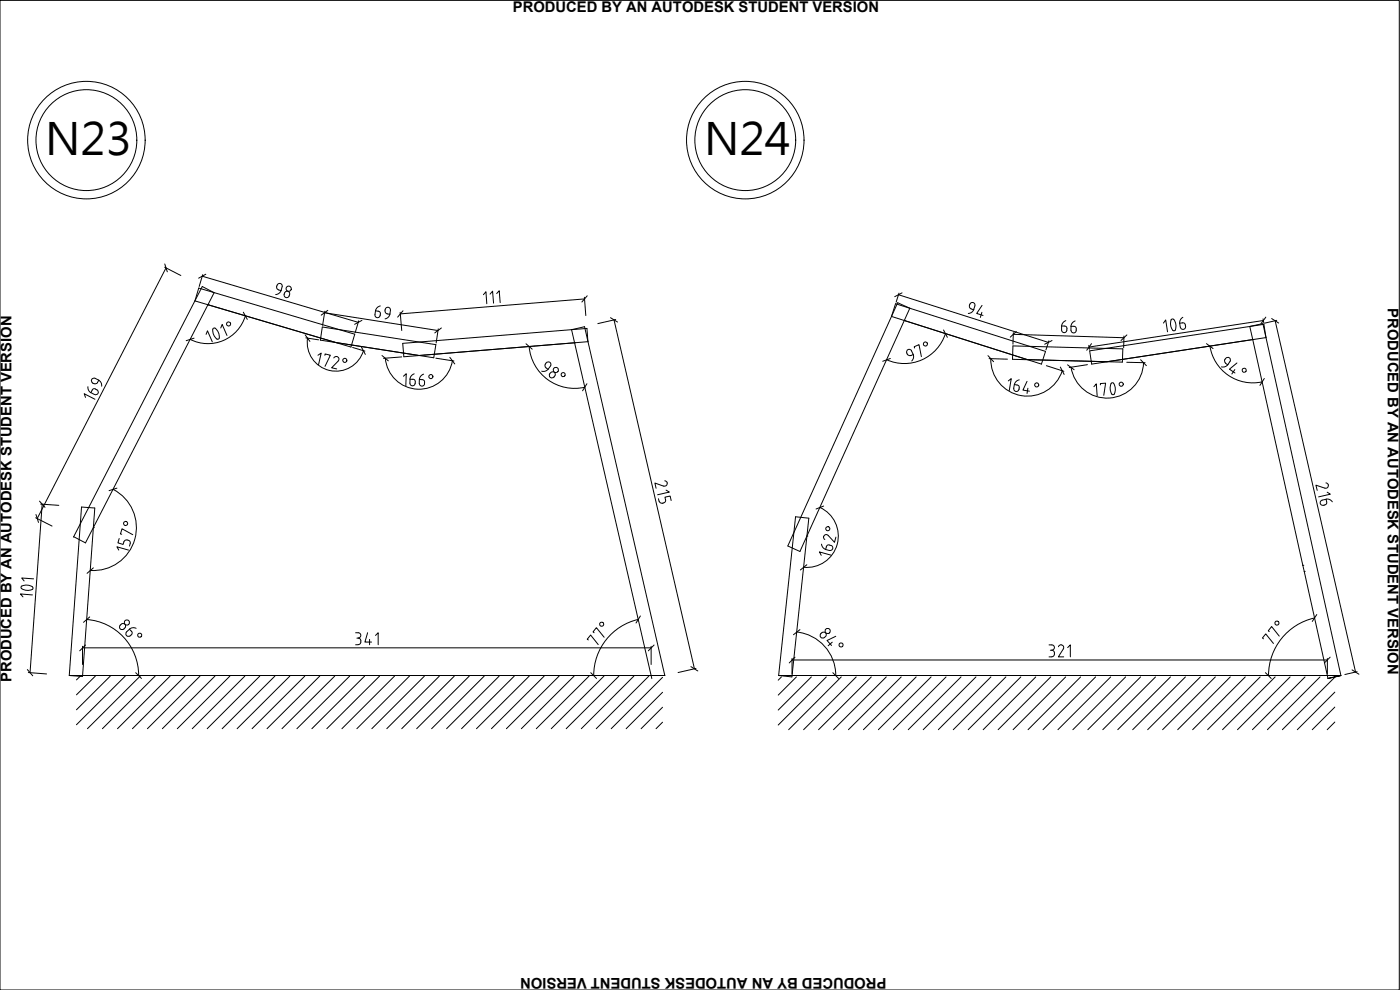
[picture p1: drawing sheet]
<svg xmlns="http://www.w3.org/2000/svg" width="420mm" height="297mm" viewBox="0 0 420 297" stroke-linecap="round" stroke-linejoin="round" font-family="sans-serif">
<path d="M0 .1h419.9v296.9h-419.9z" fill="none" stroke="#000" stroke-width=".3"/>
<!-- layer: 5 -->
<g fill="none" stroke="#000" stroke-width=".3">
<circle cx="25.9" cy="42" r="17.6"/>
<circle cx="25.9" cy="42" r="15.1"/>
<circle cx="223.7" cy="42" r="17.6"/>
<circle cx="223.7" cy="42" r="15.1"/>
</g>
<g fill="none" stroke="#000" stroke-width=".3">
<path d="M59.6 86.4l46.9 13.9-1.2 3.8-46.8-13.8zM62.4 91.4h.1M96.7 98.1l34.1 5.3-.6 3.9-34.1-5.2zM268.8 91.1l45 14.3-1.3 3.8-45-14.3zM269.4 90.8l3.6 1.7-32.9 73-3.7-1.7zM271.4 96.2l36.9 11.7 23.9 .6M271.4 96.2h.1M100.8 102.8l24.9 3.9 46.7-3.8M120.9 103l55.2-4.5 .3 4-55.2 4.5zM172.4 102.9h.1M304 103.8l33 .9-.2 4-32.9-.9zM327 105.3l52.3-8 .6 4-52.3 7.9z"/>
<path d="M376 101.9h.1M376 101.9l-.9-4 3.9-.8 23.4 105.6-3.9 .9 3.9-.9M376 101.9l15 67.7M24.5 152.1l3.9 .3-3.6 50.6-4-.3zM28 158.3h.1M238.8 155.1l3.9 .4-5 47.6-4-.4zM22.1 161l3.6 1.9 38.6-75.1-3.6-1.8-38.6 75.1M242.1 160.9h.1M391 169.6h.1M391 169.6l.4 1.8M391.4 171.4h.1M391.4 171.4l7 31.3"/>
<path d="M24.8 202.7h174.7l-24.1-104.7-3.9 .9 24.1 104.7M398.4 202.7l.1 .9M398.5 203.6h.1"/>
</g>
<g fill="none" stroke="#000" stroke-width=".3">
<path d="M49.4 80.2l4.9 2.5M49.8 80.4l-38.6 75.2M60.7 82.9l46.8 13.8M60.8 82.4l-1 3.6M64.6 98.5l1 1.3 .2 1.6M64.6 98.5h-.5a2.51 2.51 0 0 0 1.3 3.3l.4-.4M66.3 98.4l.4-1 1.4 3.3M73.6 94.7a11.7 11.7 0 0 1-16.5 7.1M83 86a.78 .78 0 0 0 .6 .9l.7 .3M83.1 85.6l-.1 .4M83.2 85.6a.78 .78 0 0 1 .9-.5 .78 .78 0 0 1 .6 .9M84.7 86a2.18 2.18 0 0 1-2 2.4"/>
<path d="M85.3 88.3a.84 .84 0 0 1 .8-.9 .84 .84 0 0 1 .8 1M85.3 88.3a.83 .83 0 0 0 .8 1 .83 .83 0 0 0 .8-.9M97.4 93.8l34 5.4M97.5 93.4l-.7 4.2M107.7 96.3l-1.1 3.5M112.5 94.4l.2-1.2 .8 .2 .6 .5v.8M112.5 94.4a.78 .78 0 0 0 .7 .9 .78 .78 0 0 0 .9-.6M114.1 91.8l-1 .6-.4 .8M115.6 92.9v.4a.78 .78 0 0 0 .6 .9l.8 .1M115.6 92.9a.78 .78 0 0 1 .9-.7 .78 .78 0 0 1 .7 .9l-.2 1.1M117 94.2l-.3 .8-1.1 .7M120.1 93.7l.5 5.5"/>
<path d="M131.5 98.7l-.6 4.2M145.1 88.4l.7-.9 .3 3.6M147.1 88.3l.7-.9 .3 3.6M149.1 88.1l.7-.9 .3 3.6M175.4 89.2l.4 5.5M175.4 89.7l-55.3 4.5M184.3 96l24.1 104.6M184.8 95.9l-5.4 1.2M269.6 88.4l45 14.3M269.8 88l-.9 2.7M291 91.7a.78 .78 0 0 0 .5 1l.7 .2M291 91.3l-.1 .4"/>
<path d="M291.1 91.3a.78 .78 0 0 1 1-.5 .78 .78 0 0 1 .5 1M292.6 91.8a2.16 2.16 0 0 1-2 2.3M294.7 93.7l-.5 1.5M294.7 91.6l-1.6 2.5 1.9 .5M304.1 99.8l-.1 3.5M319.4 97.8h-.8v1.2a.83 .83 0 0 0 1 .8 .83 .83 0 0 0 .6-1.1l-.2-.7-.6-.2M319.9 96.2l-1 .8-.3 .8M321.4 97.9v1.2a.86 .86 0 0 0 1.2 .7 .86 .86 0 0 0 .4-1.3l-.4-.5-.4-.1M321.4 97.9h.8M322.7 96.3l-1 .8-.3 .8M349.2 96.9l.6-.9 .6 3.6M351.5 96l.3-.3a2.29 2.29 0 0 1 .9 3.3"/>
<path d="M351.5 95.9a2.9 2.9 0 0 0 .7 3.4l.5-.3M354.2 98.2l-.2-1.2 .8-.1a.97 .97 0 0 1 1 .9 .97 .97 0 0 1-1 1l-.5-.6M355 95.2l-.8 .9-.2 .9M379.1 95.7l.2 1.1M379.1 96.2l-52.2 7.9M382.7 96.3l24.1 105.4M383.2 96.1l-3.7 .9M25.7 119.2l-.4-1.1 3.2 1.7M26.4 116l.3 1.2 .6 .6M27.6 117.1l-.3 .7 1 .5M28.2 115.1a.84 .84 0 0 1-.8-1 .84 .84 0 0 1 1.2-.6 2.21 2.21 0 0 1 1.9 2.4M28.7 116.7l-.6-.1-.5 .5"/>
<path d="M28.7 116.8l.3 .2M29.1 117a.78 .78 0 0 1 .3 1 .78 .78 0 0 1-1 .3M29.3 114.7a.78 .78 0 0 1-1.1 .4M29.6 114.1l-.3 .7M61.8 100.3l.5-1 1.4 3.3M91.8 101.4l3.8 .6M92.3 101.4a8.6 8.6 0 0 0 6.6 9.8 8.6 8.6 0 0 0 10.2-6M95.4 106.6l1-.7-.8 3.6M97.5 106.6l.1-.4 1.5 .4-1.6 3.3M101.1 107h-.5l-.4 .4M101.1 107l.6 .5-.2 .8M101.5 108.4l-2 1.9 1.5 .4"/>
<path d="M105.8 104.3l3.7 1.1M115.6 107.5a10.1 10.1 0 0 0 9.8 9.3 10.1 10.1 0 0 0 10.4-8.6M120.6 107.1l-5.5 .4M121.1 112.9l.8-.8-.1 3.6M123.1 113.8l-.1 1.2a.83 .83 0 0 0 1 .8 .83 .83 0 0 0 .6-1.2M123.1 113.8l1.2 .1 .3 .7M124.3 112.2l-1 .7-.3 .8M125.8 115.1l.1-1.2 1.3 .2 .2 1M125.9 115a.78 .78 0 0 0 .7 .9 .78 .78 0 0 0 .8-.8M127.1 112.3l-1 .7-.2 .8M130.8 107.5l5.4 .8M158.8 103.9a13.7 13.7 0 0 0 16.7 12.3"/>
<path d="M163.7 109.2a.78 .78 0 0 0 .2 1.1M163.8 110.3l.7 .5M163.9 108.9l-.2 .3M163.9 108.9a.78 .78 0 0 1 1.1-.2 .78 .78 0 0 1 .2 1.1 2.22 2.22 0 0 1-2.6 1.6M165.2 111.9a.82 .82 0 0 0-.2 1.2 .82 .82 0 0 0 1.3 0M165.3 111.9a.83 .83 0 0 1 1.3 0 .83 .83 0 0 1-.4 1.2M272.3 106.3a.83 .83 0 0 1 0-1.3 .83 .83 0 0 1 1.3 .3l.4 1M272.3 106.2a.78 .78 0 0 0 1 .4M274 106.3l.2 .8-.6 1.2M274.1 106.4l-.8 .3M274.5 104.4l-.1-.4 1.4-.6 .7 3.6M283.7 100.1a12.9 12.9 0 0 1-17.6 7.8"/>
<path d="M296.8 107.6l5.5 .2M297.4 107.6a11 11 0 0 0 9.1 11.1 11 11 0 0 0 12.3-7.5M302.6 114.3l.9-.7-.6 3.6M304.1 100.3l33.2 1M304.3 116.5a.78 .78 0 0 0 .6 1 .78 .78 0 0 0 .9-.7M304.4 115.4l1.4 .4v1.1M304.4 115.4l-.2 1.2M305.9 114l-1.1 .6-.4 .8M308.2 114.4l-1.2 2.6 1.9 .4M308.5 116.5l-.3 1.6M314 109.7l5.3 1.7M314.8 102.3l-.9 2.7"/>
<path d="M326.3 109.4l-5.4 .9M326.8 103.6l.1 1.2M328.3 116l.7-.8 .3 3.5M330.2 115.5v-.4l1.6-.1-.5 3.6M333.5 115.1l.3-.3a2.45 2.45 0 0 1 .6 3.4M333.5 115.1a2.68 2.68 0 0 0 .6 3.3l.3-.2M337.3 100.8l-.1 3.5M338.2 108.7l5.5 .1M343.2 108.8a10.9 10.9 0 0 1-10.3 10.6 10.9 10.9 0 0 1-11.5-9.2M363.1 103.8a13 13 0 0 0 15.7 10.8M367.6 107.9a.78 .78 0 0 0 .2 1M367.8 107.6l-.2 .3"/>
<path d="M367.8 109l.7 .5M367.8 107.6a.79 .79 0 0 1 1.1-.2 .79 .79 0 0 1 .2 1 2.2 2.2 0 0 1-2.5 1.7M370.6 110.9l-.9 1.3M371.2 108.9l-2.2 1.9 1.6 1.1M10.7 155.3l4.9 2.5M12.2 151.2l5.5 .4M12.7 151.3l-3.7 50.5M33.9 146.8a12.9 12.9 0 0 1 6.6 15 12.9 12.9 0 0 1-13.4 9.3M197.6 149.6l.2 .8M197.8 150.4a.78 .78 0 0 0 1 .6M199.1 150.9l-.3 .1M199.5 144.3a.8 .8 0 0 1 .7 .9 .8 .8 0 0 1-1 .6l-2.6-.9 .3 1.6"/>
<path d="M199.9 147.1l1 .5-3.5 .8M201.4 150.2l-.3-1.4-1.5 .4 .2 .7a.78 .78 0 0 1-.6 1M246 152.2a9.4 9.4 0 0 1 5.3 11.1 9.4 9.4 0 0 1-10.1 6.9M397.6 151.5l.6-.5-.2-1.2-1.2 .3a.78 .78 0 0 0-.6 .9 .78 .78 0 0 0 1 .6M397.6 151.5l-.4 .1M397.6 146.5l-2.7-.9 .4 1.5M397.9 144.9l.5 .2 .3 .4M398 149.7l.8 .1 1 .8M398.3 147.7l.9 .6-3.5 .8M398.6 145.5l-.2 .8-.8 .2M6.5 176.6l-.2-.4a2.43 2.43 0 0 1 3.6 .3 2.37 2.37 0 0 1-3.4 .1M9.7 178.5l-3.6-.3 .8 .9"/>
<path d="M10.1 173.7l-3.6-.3 .7 .9M35.6 165l-.5-.9 3.5 .9M35.8 161.6l-.4 1.3 1.6 .5 .2-.9M36.5 160.3l-.3-.1 .4-1.5 3.2 1.7M38.1 162l.4 .1M38.2 162a.78 .78 0 0 0-1 .6M38.5 162.1a.78 .78 0 0 1 .6 1l-.2 .8M246.6 163.3l.5 1.1 .7 .5M247.2 160.9v.6l.3 .4M247.2 161l.3-.5h.8l2.1 2.2 .5-1.6M249.4 163.6a.78 .78 0 0 1 .5 1 .78 .78 0 0 1-1 .5l-1.1-.2 .5-1.3h1M249.4 166.6l-3.5-1 .6 1"/>
<path d="M24.8 193.9v5.5M24.8 194.4h170.6M26 185.9a16.8 16.8 0 0 1 15.6 16.8M36.4 187.3a.82 .82 0 0 0-.5 1.2 .82 .82 0 0 0 1.3 .2M36.4 187.3a.78 .78 0 0 1 1.1 0 .78 .78 0 0 1 0 1.1M37.4 188.5l-.2 .3M38 189.6a.78 .78 0 0 0 0 1.1 .78 .78 0 0 0 1.1 0M38.9 188.8l.8 1.1-.6 .9M38.9 188.8l-.9 .8M40.9 188.5l-1.3-.1-.7 .3M106.7 189.9h.8a.78 .78 0 0 1 .8 .7 .78 .78 0 0 1-.8 .8M107.1 191.5h.4a.78 .78 0 0 1 .8 .7"/>
<path d="M108.3 192.6a.78 .78 0 0 1-.8 .8h-.8M108.3 192.3v.3M110.3 189.9l-.8 2.7h2M110.9 191.8v1.6M112.7 190.7l.8-.8v3.5M176.6 192l-.4-.2 1-1.3 2.3 2.9M178.3 189.9l-.3-.3 1-1.3 2.3 2.9M191.6 185.8a17.3 17.3 0 0 0-13.4 16.9M195.4 193.9v5.5M237.7 197.6v4.6M237.7 198h160.7M239.1 189.6a13.1 13.1 0 0 1 11.7 13.1"/>
<path d="M246.4 190.1a.78 .78 0 0 0-.1 1.1 .78 .78 0 0 0 1.1 .1M246.6 189.9l-.3 .2M246.7 189.8a.78 .78 0 0 1 1.1 .1 .78 .78 0 0 1-.1 1.1M247.7 191l-.3 .3M249.8 192.7l-1.3 1M250.8 190.9l-2.6 1.3 1.4 1.5M314.8 193.5h.9a.78 .78 0 0 1 .7 .8 .78 .78 0 0 1-.7 .8M314.8 197.1h.8M315.2 195.1h.4M315.7 195.1a.99 .99 0 0 1 .8 1 .99 .99 0 0 1-.8 .9M318.4 193.5l.6 .2 .2 .7-1.6 2.7h1.6M318.5 193.4l-.5 .2-.3 .5"/>
<path d="M320.4 194.3l.8-.8v3.6M379.2 191.7l-.3-.3 1-1.2 2.3 2.9M380.9 189.5l-.3-.2 1-1.3 2.3 2.9M394.5 185.4a17.7 17.7 0 0 0-13.8 17.3M398.4 197.6v4.6M8.5 201.8l5.5 .4M20.8 202.7h178.7M208.9 200.6l-5.4 1.2M233.7 202.7h168.7M407.3 201.5l-3.7 .9"/>
<circle cx="68.6" cy="97.2" r=".61"/>
<circle cx="86.6" cy="86.6" r=".78"/>
<circle cx="103.5" cy="108.1" r=".61"/>
<circle cx="129.3" cy="113" r=".61"/>
<circle cx="166.8" cy="111" r=".78"/>
<circle cx="169" cy="112.4" r=".61"/>
<circle cx="277.7" cy="103.2" r=".61"/>
<circle cx="311.1" cy="115.5" r=".61"/>
<circle cx="336.5" cy="115.3" r=".61"/>
<circle cx="373.4" cy="111.1" r=".61"/>
<circle cx="37.7" cy="157.1" r=".61"/>
<circle cx="248.4" cy="158.6" r=".61"/>
<circle cx="38.1" cy="186.8" r=".78"/>
<circle cx="41.9" cy="190.6" r=".61"/>
<circle cx="180.6" cy="187.3" r=".61"/>
<circle cx="248.4" cy="189.3" r=".78"/>
<circle cx="252.4" cy="193.5" r=".61"/>
<circle cx="383.2" cy="187" r=".61"/>
</g>
<g fill="none" stroke="#000" stroke-width=".3">
<path d="M24.1 202.8l-1.2 1.2M28.6 202.8l-5.7 5.7M33.1 202.8l-10.2 10.2M37.6 202.8l-14.7 14.7M42.1 202.8l-15.9 15.8M46.6 202.8l-15.9 15.8M51.1 202.8l-15.8 15.8M55.5 202.8l-15.7 15.8M60 202.8l-15.8 15.8M64.5 202.8l-15.8 15.8M69 202.8l-15.8 15.8M73.5 202.8l-15.8 15.8"/>
<path d="M78 202.8l-15.8 15.8M82.5 202.8l-15.8 15.8M87 202.8l-15.8 15.8M91.5 202.8l-15.9 15.8M96 202.8l-15.9 15.8M100.5 202.8l-15.9 15.8M104.9 202.8l-15.8 15.8M109.4 202.8l-15.8 15.8M113.9 202.8l-15.8 15.8M118.4 202.8l-15.8 15.8M122.9 202.8l-15.8 15.8M127.4 202.8l-15.8 15.8"/>
<path d="M131.9 202.8l-15.8 15.8M136.4 202.8l-15.8 15.8M140.8 202.8l-15.7 15.8M145.3 202.8l-15.8 15.8M149.8 202.8l-15.8 15.8M154.3 202.8l-15.8 15.8M158.8 202.8l-15.8 15.8M163.3 202.8l-15.8 15.8M167.8 202.8l-15.8 15.8M172.3 202.8l-15.8 15.8M176.8 202.8l-15.8 15.8M181.3 202.8l-15.9 15.8"/>
<path d="M185.8 202.8l-15.9 15.8M190.2 202.8l-15.7 15.8M194.7 202.8l-15.8 15.8M198.8 203.2l-15.4 15.4M198.8 207.7l-10.9 10.9M198.8 212.2l-6.4 6.4M198.8 216.7l-1.9 1.9M234.5 203.1l-.9 1M239 203.1l-5.4 5.5M243.5 203.1l-9.9 9.9M248 203.1l-14.4 14.4M252.5 203.1l-15.8 15.8"/>
<path d="M257 203.1l-15.8 15.8M261.5 203.1l-15.8 15.8M266 203.1l-15.9 15.8M270.5 203.1l-15.9 15.8M275 203.1l-15.9 15.8M279.4 203.1l-15.8 15.8M283.9 203.1l-15.8 15.8M288.4 203.1l-15.8 15.8M292.9 203.1l-15.8 15.8M297.4 203.1l-15.8 15.8M301.9 203.1l-15.8 15.8M306.4 203.1l-15.8 15.8"/>
<path d="M310.9 203.1l-15.8 15.8M315.3 203.1l-15.7 15.8M319.8 203.1l-15.8 15.8M324.3 203.1l-15.8 15.8M328.8 203.1l-15.8 15.8M333.3 203.1l-15.8 15.8M337.8 203.1l-15.8 15.8M342.3 203.1l-15.8 15.8M346.8 203.1l-15.8 15.8M351.3 203.1l-15.9 15.8M355.8 203.1l-15.9 15.8M360.3 203.1l-15.9 15.8"/>
<path d="M364.7 203.1l-15.8 15.8M369.2 203.1l-15.8 15.8M373.7 203.1l-15.8 15.8M378.2 203.1l-15.8 15.8M382.7 203.1l-15.8 15.8M387.2 203.1l-15.8 15.8M391.7 203.1l-15.8 15.8M396.2 203.1l-15.8 15.8M400.6 203.2l-15.7 15.7M400.6 207.7l-11.3 11.2M400.6 212.2l-6.8 6.7M400.6 216.6l-2.3 2.3"/>
</g>
<!-- layer: 0 -->
<g fill="none" stroke="#000" stroke-width=".3">
<path d="M49.4 79.2l.8 2.4M61.8 82.3l-2.2 1.2M73 93.7l1.2 2.1M98.4 93.1l-2 1.5M108.6 96.1l-2.2 1.2M120.9 93.2l-1.6 2M132.5 98.4l-2 1.5M176.2 88.8l-1.6 1.8M183.2 95.3l2.1 1.3M270.7 87.9l-2.2 1.1M283.2 99l1.1 2.2M305 99.5l-1.8 1.7"/>
<path d="M379.9 95.2l-1.5 1.9M381.6 95.6l2.2 1.3M58.3 101.5l-2.4 .7M91.6 100.4l1.4 2M108.5 104.1l1.1 2.2M114.6 106.7l1.9 1.6M135 107.2l1.5 2M157.9 103.2l1.8 1.6M176.1 115.1l-1.3 2.1M267.2 107.6l-2.3 .8M296.5 106.7l1.7 1.8M315.7 102.2l-2.2 1.1"/>
<path d="M318.2 110.1l1.2 2.2M320.4 109.5l2 1.4M327.6 103.1l-1.5 2M338.2 100.5l-1.8 1.7M342.3 107.9l1.7 1.8M362.1 103.1l2 1.5M379.4 113.6l-1.3 2M10.8 154.4l.8 2.3M11.9 150.4l1.6 1.8M35.1 146.5l-2.4 .7M247.2 151.8l-2.3 .9M28 170.4l-1.9 1.6"/>
<path d="M242.1 169.4l-1.9 1.6M25.7 193.5l-1.8 1.8M26.9 185.1l-1.8 1.6M192.2 184.8l-1.3 2.1M196.3 193.5l-1.7 1.8M238.6 197.2l-1.7 1.7M240.1 188.9l-2 1.5M395.2 184.4l-1.4 2.1M399.2 197.2l-1.7 1.7M8.2 200.9l1.6 1.9M40.7 201.8l1.8 1.8M177.3 201.8l1.7 1.8"/>
<path d="M207.3 200l2.1 1.3M249.9 201.8l1.8 1.8M379.8 201.8l1.7 1.8M405.8 201l2 1.3"/>
</g>
<g font-size="13.2">
<text x="13.5" y="46.5">N23</text>
<text x="211.3" y="46.5">N24</text>
</g>
<g font-size="4.4">
<text x="153.9" y="3.6">PRODUCED BY AN AUTODESK STUDENT VERSION</text>
<text x="416.5" y="92.5" transform="rotate(90 416.5 92.5)">PRODUCED BY AN AUTODESK STUDENT VERSION</text>
<text x="3.5" y="204.6" transform="rotate(-90 3.5 204.6)">PRODUCED BY AN AUTODESK STUDENT VERSION</text>
<text x="266" y="293.6" transform="rotate(-180 266 293.6)">PRODUCED BY AN AUTODESK STUDENT VERSION</text>
</g>
</svg>
